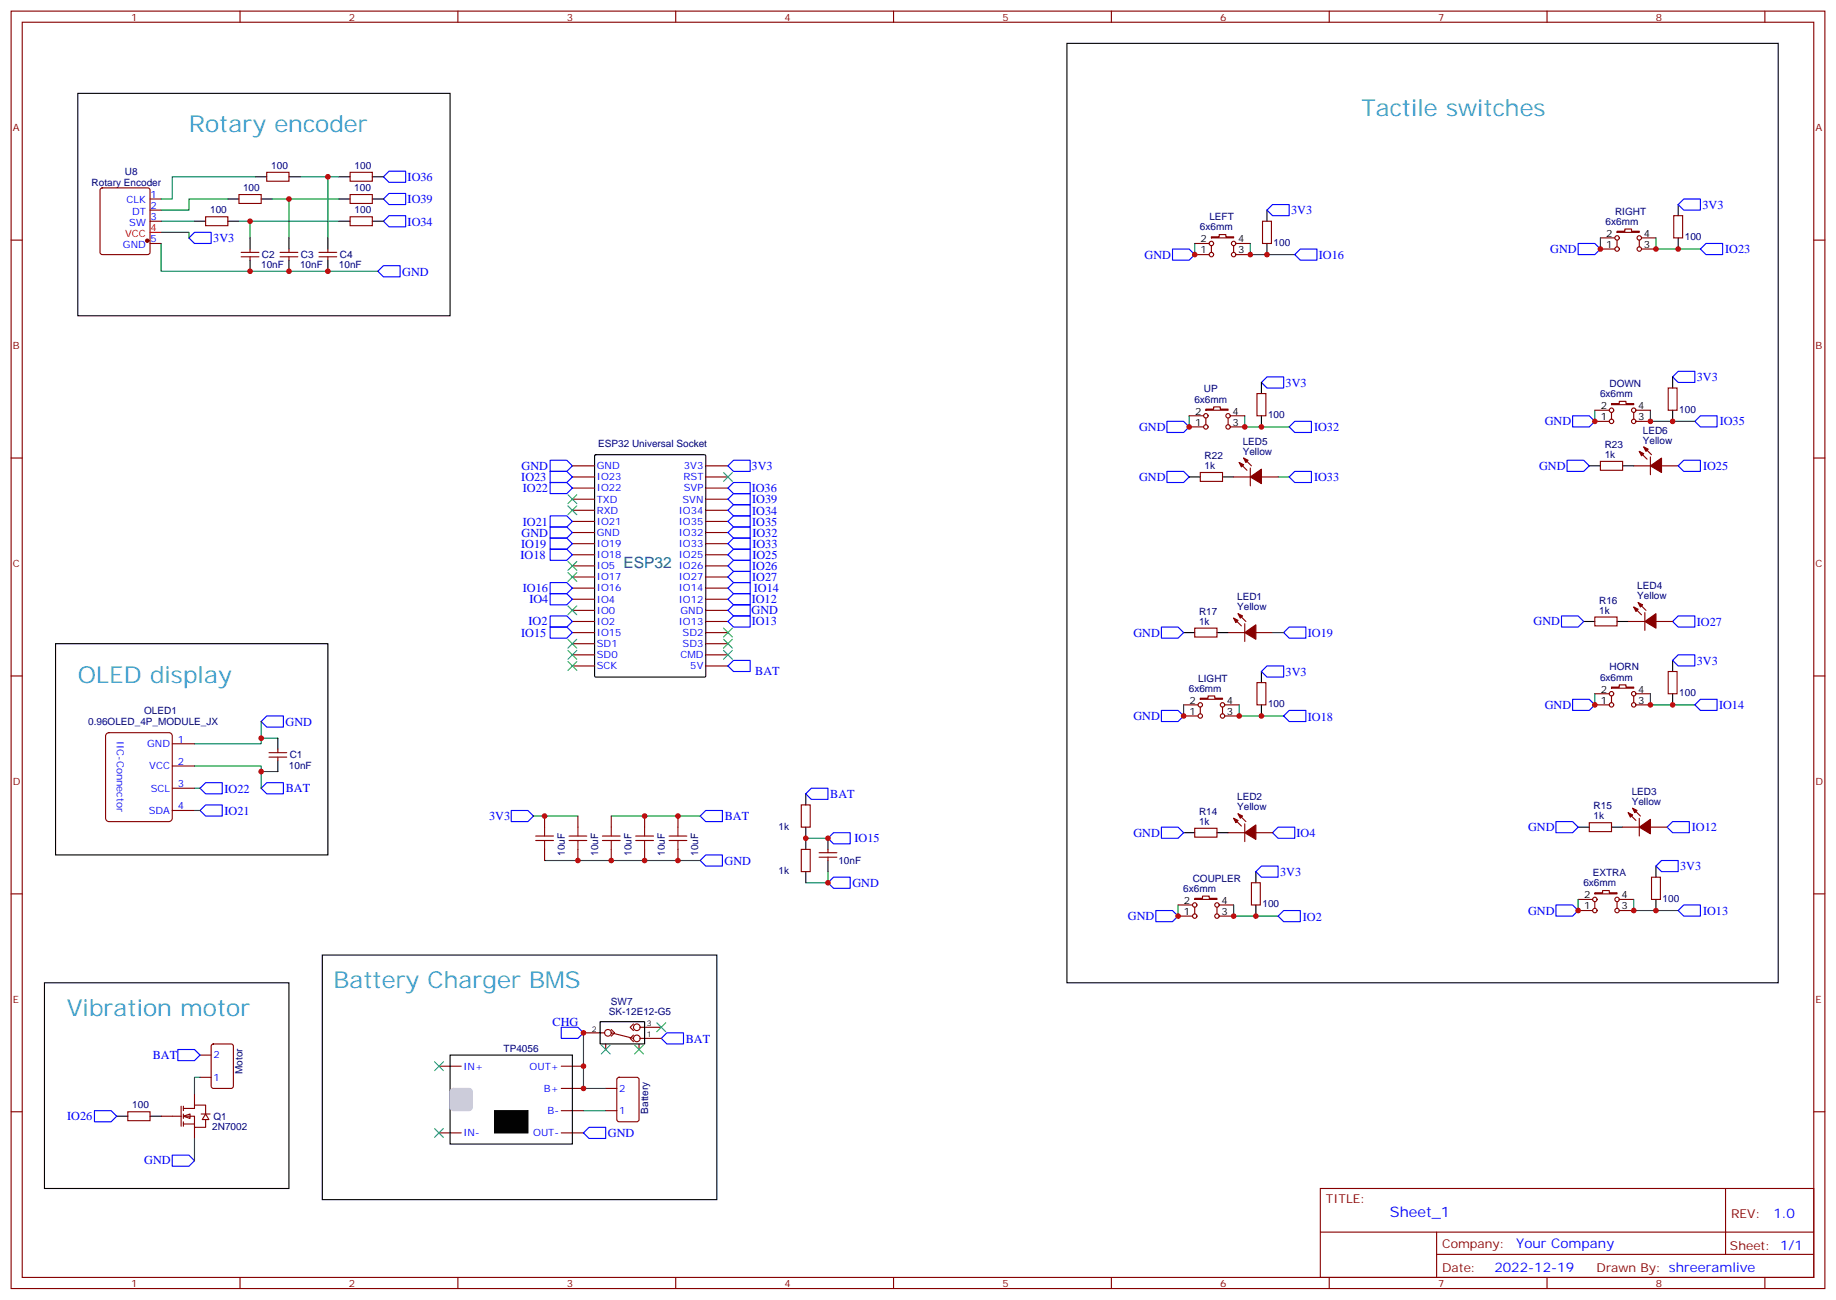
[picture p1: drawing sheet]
<svg xmlns="http://www.w3.org/2000/svg" width="583mm" height="413mm" viewBox="0 0 583 413" stroke-linecap="round" stroke-linejoin="round" font-family="sans-serif">
<g fill="none" stroke="#870000" stroke-width=".35">
<path d="M3.5 3.5h575.8v405.4h-575.8zM7.1 7.1h568.6v398.2h-568.6zM76.2 3.5v3.6M145.3 3.5v3.6M214.5 3.5v3.6M283.6 3.5v3.6M352.8 3.5v3.6M421.9 3.5v3.6M491.1 3.5v3.6M560.2 3.5v3.6M32 59.8l.5-.2h14.4l.5 .2 .2 .5v19.8l-.2 .5-.5 .2h-14.4l-.5-.2-.3-.5v-19.8zM84.7 54.7h7v2.8h-7z"/>
<path d="M111.1 54.7h7.1v2.8h-7.1zM3.5 76.2h3.6M47.6 63.1h3.6M47.6 70.2h3.6M47.6 66.7h3.6M47.6 77.3h3.6M65.3 68.8h7v2.8h-7zM75.8 61.7h7.1v2.9h-7.1zM79.4 79v1.1M91.7 79v1.1M104.1 79v1.1M111.1 61.7h7.1v2.9h-7.1z"/>
<path d="M111.1 68.8h7.1v2.8h-7.1zM379.2 77.3h4.6M384.5 75.1h2.5v-.7h2.1v.7h2.5v.4h-7.1zM384.5 78v2.1M391.6 78v2.1M392.3 77.3h4.6M400.8 70.2h2.8v7.1h-2.8zM508 79h4.6M508 75.5h4.6M513.3 73.4h2.5v-.7h2.1v.7h2.4v.3h-7zM513.3 76.2v2.1M520.3 76.2v2.1"/>
<path d="M521.1 79h4.5M521.1 75.5h4.5M531.3 68.4h2.8v7.1h-2.8zM575.7 76.2h3.6M76.6 81.5h5.6M76.6 80.1h5.6M79.4 81.5v1.1M88.9 81.5h5.6M88.9 80.1h5.6M91.7 81.5v1.1M101.2 81.5h5.7M101.2 80.1h5.7"/>
<path d="M104.1 81.5v1.1M379.2 80.8h4.6M392.3 80.8h4.6M3.5 145.3h3.6M181.7 147.8h7M181.7 151.3h7M181.7 154.9h7M181.7 158.4h7M224 147.8h7.1M224 151.3h7.1M224 154.9h7.1M224 158.4h7.1"/>
<path d="M575.7 145.3h3.6M181.7 161.9h7M181.7 165.5h7M181.7 169h7M181.7 172.5h7M181.7 176h7M181.7 179.6h7M224 161.9h7.1M224 165.5h7.1M224 169h7.1M224 172.5h7.1M224 176h7.1"/>
<path d="M224 179.6h7.1M181.7 183.1h7M181.7 186.6h7M181.7 190.1h7M181.7 193.7h7M181.7 197.2h7M224 183.1h7.1M224 186.6h7.1M224 190.1h7.1M224 193.7h7.1M224 197.2h7.1M3.5 214.5h3.6"/>
<path d="M181.7 200.7h7M181.7 204.3h7M181.7 207.8h7M181.7 211.3h7M224 200.7h7.1M224 204.3h7.1M224 207.8h7.1M224 211.3h7.1M399 216.6h2.8v7.1h-2.8zM511.5 218h2.5v-.7h2.1v.7h2.5v.4h-7.1zM529.5 213.1h2.8v7h-2.8zM575.7 214.5h3.6"/>
<path d="M33.7 232.9l.9-.4h19l.9 .4 .2 .6v26.1l-.5 .9-.6 .2h-19l-.9-.5-.2-.6v-26.1zM54.7 236h7M85.4 238.8h5.6M88.2 237.8v1M375.7 227.2h4.6M375.7 223.7h4.6M381 221.5h2.5v-.7h2.1v.7h2.5v.4h-7.1zM381 224.4v2.1M388.1 224.4v2.1M388.8 227.2h4.5M388.8 223.7h4.5M506.2 223.7h4.6"/>
<path d="M506.2 220.1h4.6M511.5 220.8v2.2M518.6 220.8v2.2M519.3 223.7h4.6M519.3 220.1h4.6M54.7 257.2h7M54.7 250.1h7M54.7 243.1h7M85.4 240.2h5.6M88.2 240.2v1.1M524.2 278.3h2.8v7.1h-2.8zM3.5 283.6h3.6"/>
<path d="M373.9 290.7h4.6M373.9 287.2h4.6M379.2 285h2.5v-.7h2.1v.7h2.5v.4h-7.1zM379.2 287.9v2.1M386.3 287.9v2.1M387 290.7h4.6M387 287.2h4.6M397.2 280.1h2.8v7.1h-2.8zM500.9 288.9h4.6M500.9 285.4h4.6M506.2 283.3h2.5v-.7h2.1v.7h2.5v.3h-7.1zM506.2 286.1v2.1"/>
<path d="M513.3 286.1v2.1M514 288.9h4.6M514 285.4h4.6M575.7 283.6h3.6M139.3 338.3h7.1M178.2 338.3h7M3.5 352.8h3.6M139.3 359.5h7.1M178.2 359.5h7M178.2 345.4h7M178.2 352.4h7M192.3 345.4h3.5"/>
<path d="M192.3 352.4h3.5M196 342l.5-.2h5.6l.7 .5v12.9l-.4 .7-5.9 .1-.7-.5v-13zM575.7 352.8h3.6M419.1 377.1h156.6v28.2h-156.6zM547.7 377.1v20.9M419.1 391h156.5M456 398h119.6M456 391v14.1M76.2 405.3v3.6M145.3 405.3v3.6M214.5 405.3v3.6M283.6 405.3v3.6"/>
<path d="M352.8 405.3v3.6M421.9 405.3v3.6M491.1 405.3v3.6M560.2 405.3v3.6"/>
<circle cx="384.5" cy="77.3" r=".71"/>
<circle cx="391.6" cy="77.3" r=".71"/>
<circle cx="513.3" cy="79" r=".71"/>
<circle cx="513.3" cy="75.5" r=".71"/>
<circle cx="520.3" cy="79" r=".71"/>
<circle cx="520.3" cy="75.5" r=".71"/>
<circle cx="384.5" cy="80.8" r=".71"/>
<circle cx="391.6" cy="80.8" r=".71"/>
<circle cx="381" cy="227.2" r=".71"/>
<circle cx="381" cy="223.7" r=".71"/>
<circle cx="388.1" cy="227.2" r=".71"/>
<circle cx="388.1" cy="223.7" r=".71"/>
<circle cx="511.5" cy="220.1" r=".71"/>
<circle cx="511.5" cy="223.7" r=".71"/>
<circle cx="518.6" cy="223.7" r=".71"/>
<circle cx="518.6" cy="220.1" r=".71"/>
<circle cx="379.2" cy="287.2" r=".71"/>
<circle cx="379.2" cy="290.7" r=".71"/>
<circle cx="386.3" cy="290.7" r=".71"/>
<circle cx="386.3" cy="287.2" r=".71"/>
<circle cx="506.2" cy="288.9" r=".71"/>
<circle cx="506.2" cy="285.4" r=".71"/>
<circle cx="513.3" cy="285.4" r=".71"/>
<circle cx="513.3" cy="288.9" r=".71"/>
</g>
<g fill="none" stroke="#00f" stroke-width=".35">
<path d="M123.5 54.3h5.3v3.6h-5.3l-1.8-1.8zM61.7 73.7h5.3v3.6h-5.3l-1.7-1.8zM121.7 63.1l1.8-1.7h5.3v3.5h-5.3zM121.7 70.2l1.8-1.8h5.3v3.6h-5.3zM372.2 79h5.3l1.7 1.8-1.7 1.8h-5.3zM402.2 66.7l1.7-1.8h5.3v3.5h-5.3zM500.9 77.3h5.3l1.8 1.7-1.8 1.8h-5.3zM532.7 64.9l1.8-1.8h5.3v3.6h-5.3zM121.7 84.3h5.3v3.5h-5.3l-1.8-1.7zM411 80.8l1.7-1.8h5.3v3.6h-5.3zM174.6 146.1h5.3l1.8 1.7-1.8 1.8h-5.3zM232.8 209.6h5.3v3.5h-5.3l-1.7-1.8z"/>
<path d="M400.4 213.1l1.8-1.8h5.3v3.5h-5.3zM530.9 209.6l1.8-1.8h5.3v3.5h-5.3zM82.9 229l1.8-1.8h5.3v3.5h-5.3zM368.7 225.4h5.2l1.8 1.8-1.8 1.8h-5.2zM499.2 221.9h5.3l1.7 1.8-1.7 1.7h-5.3zM538 223.7l1.8-1.8h5.2v3.5h-5.2zM63.5 250.1l1.8-1.7h5.3v3.5h-5.3zM63.5 257.2l1.8-1.8h5.3v3.5h-5.3zM82.9 250.1l1.8-1.7h5.3v3.5h-5.3zM398.6 276.6l1.8-1.8h5.3v3.5h-5.3zM405.7 262.5h5.3v3.5h-5.3l-1.8-1.8zM525.6 274.8l1.8-1.7h5.3v3.5h-5.3z"/>
<path d="M366.9 288.9h5.3l1.7 1.8-1.7 1.8h-5.3zM493.9 287.2h5.3l1.7 1.7-1.7 1.8h-5.3zM209.9 329.5l1.8-1.8h5.3v3.6h-5.3zM185.2 359.5l1.8-1.8h5.3v3.5h-5.3z"/>
</g>
<circle cx="46.7" cy="76.4" r=".53" fill="#870000" stroke="#870000" stroke-width=".35"/>
<path d="M47.6 73.7h3.6" fill="none" stroke="#f00" stroke-width=".35"/>
<g fill="none" stroke="#000" stroke-width=".35">
<path d="M338.7 13.8h225.7v298.1h-225.7zM24.7 29.6h118.2v70.6h-118.2zM81.1 56.1h3.6M91.7 56.1h3.5M107.6 56.1h3.5M118.2 56.1h3.5M61.7 70.2h3.6M72.3 63.1h3.5M72.3 70.2h3.5M79.4 75.5v3.5M82.9 63.1h3.5M91.7 75.5v3.5"/>
<path d="M104.1 75.5v3.5M107.6 63.1h3.5M107.6 70.2h3.5M118.2 63.1h3.5M118.2 70.2h3.5M402.2 66.7v3.5M402.2 77.3v3.5M532.7 64.9v3.5M532.7 75.5v3.5M79.4 82.6v3.5M91.7 82.6v3.5M104.1 82.6v3.5"/>
<path d="M188.8 144.5l.3-.2h34.6l.3 .2v70l-.2 .3h-34.7l-.3-.1zM17.6 204.3h86.5v67h-86.5zM400.4 213.1v3.5M530.9 209.6v3.5M88.2 234.2v3.6M400.4 223.7v3.5M530.9 220.1v3.6M88.2 241.3v3.5M398.6 276.6v3.5M525.6 274.8v3.5M398.6 287.2v3.5M525.6 285.4v3.5"/>
<path d="M102.3 303h125.2v77.6h-125.2zM142.9 334.8h38.8v28.2h-38.8z"/>
</g>
<path d="M143.1 345.8l.8-.4h5l.6 .2 .4 .8v5l-.2 .6-.8 .4h-5l-.6-.2-.4-.8v-5z" fill="#ccc" stroke="#ccc" stroke-width=".35"/>
<path d="M157 352.4h10.6v7.1h-10.6z" fill="#000" stroke="#000" stroke-width=".35"/>
<g fill="none" stroke="#008700" stroke-width=".35">
<path d="M81.1 56.1h-26.4v7h-3.5M95.2 56.1h12.4M104.1 56.1v19.4M51.2 77.3v8.8h68.7M51.2 73.7h8.8v1.8M51.2 70.2h10.5M72.3 63.1h-12.3v3.6h-8.8M75.8 70.2h31.8M79.4 70.2v5.3M86.4 63.1h21.2M91.7 63.1v12.4M379.2 77.3v3.5"/>
<path d="M396.9 77.3v3.5h14.1M508 75.5v3.5M525.6 75.5v3.5h14.2M82.9 229v7h-21.2M82.9 234.2h5.3M375.7 223.7v3.5M393.3 223.7v3.5h14.2M506.2 220.1v3.6M523.9 220.1v3.6h14.1M61.7 243.1h21.2v7M61.7 257.2h1.8M61.7 250.1h1.8"/>
<path d="M82.9 244.8h5.3M373.9 287.2v3.5M391.6 287.2v3.5h14.1M500.9 285.4v3.5M518.6 285.4v3.5h14.1M185.2 338.3v7.1h7.1"/>
</g>
<path d="M229.7 149.9l2.8 2.9M232.5 149.9l-2.8 2.9" fill="none" stroke="#3c3" stroke-width=".35"/>
<g fill="#fff" stroke="#870000" stroke-width=".35">
<path d="M58.2 354.2l2.1-.7v1.4z"/>
<path d="M65.3 353.5l1 1.7h-2.1z"/>
</g>
<g fill="none" stroke="#870000" stroke-width=".35">
<path d="M377.5 135.5h4.6M377.5 131.9h4.6M382.8 129.8h2.4v-.7h2.1v.7h2.5v.4h-7zM382.8 132.6v2.2M389.8 132.6v2.2M390.5 135.5h4.6M390.5 131.9h4.6M399 124.9h2.8v7h-2.8zM506.2 133.7h4.6M506.2 130.2h4.6M511.5 128.1h2.5v-.7h2.1v.7h2.5v.3h-7.1zM511.5 130.9v2.1"/>
<path d="M518.6 130.9v2.1M519.3 133.7h4.6M519.3 130.2h4.6M529.5 123.1h2.8v7.1h-2.8zM381 149.9h7.1v2.9h-7.1zM391.6 151.3h5.3M393.3 146.8l2.5 2.4M394.8 145.3l2.4 2.5M396.9 148.5v5.7M400.4 151.3h5.3M508 146.4h7.1v2.8h-7.1zM518.6 147.8h5.3"/>
<path d="M520.3 143.2l2.5 2.5M521.8 141.8l2.4 2.5M523.9 145v5.6M527.4 147.8h5.3M379.2 199.3h7.1v2.8h-7.1zM391.6 196.1l2.5 2.5M393 194.7l2.5 2.5M395.1 197.9v5.7M506.2 195.8h7.1v2.8h-7.1zM516.8 197.2h5.3M518.6 192.6l2.5 2.5M520 191.2l2.5 2.5"/>
<path d="M522.1 194.4v5.6M525.6 197.2h5.3M389.8 200.7h5.3M398.6 200.7h5.3M172.9 258.9v3.6M183.4 258.9v3.6M194 258.9v3.6M204.6 258.9v3.6M215.2 258.9v3.6M254.4 255.4h2.8v7.1h-2.8zM391.6 259.6l2.5 2.5M393 258.2l2.5 2.5"/>
<path d="M516.8 257.9l2.5 2.5M518.2 256.5l2.5 2.4M520.3 259.6v5.7M172.9 269.5v3.6M183.4 269.5v3.6M194 269.5v3.6M204.6 269.5v3.6M215.2 269.5v3.6M254.4 269.5h2.8v7.1h-2.8zM260 272h5.6M260 270.6h5.6M262.8 269.5v1.1"/>
<path d="M262.8 272v1.1M379.2 262.8h7.1v2.8h-7.1zM389.8 264.2h5.3M395.1 261.4v5.7M398.6 264.2h5.3M504.5 261.1h7v2.8h-7zM515.1 262.5h5.2M523.9 262.5h5.3M63.5 334.8h3.5M67.3 331.5l.4-.2h5.7l.6 .4 .1 13-.5 .6-5.9 .1-.6-.5-.1-12.9zM185.2 327.7h6.7M192.3 331.3v1.7"/>
<path d="M194 326.7l1.1 1-1.1 1.1M194 327.7l7.1 1.8M201.1 328.4l-1.1 1.1 1.1 1.1M201.1 324.9l-1.1 1.1 1.1 1M202.8 331.3v1.7M203.2 329.5h6.7M203.2 326h6.7M40.6 352.8h7v2.8h-7zM51.2 354.2h6.3M57.5 351v6.4M58.2 351.7h3.5v-1h3.6v2.8M58.2 354.2h3.5v3.5h3.6v-2.5"/>
<path d="M58.2 356.7h3.5M58.2 351v1.4M58.2 353.5v1.4M58.2 356v1.4M61.7 347.1v3.6M61.7 357.7v3.5M63.5 341.8h3.5M63.9 353.5h2.8"/>
<circle cx="382.8" cy="135.5" r=".71"/>
<circle cx="382.8" cy="131.9" r=".71"/>
<circle cx="389.8" cy="135.5" r=".71"/>
<circle cx="389.8" cy="131.9" r=".71"/>
<circle cx="511.5" cy="130.2" r=".71"/>
<circle cx="511.5" cy="133.7" r=".71"/>
<circle cx="518.6" cy="130.2" r=".71"/>
<circle cx="518.6" cy="133.7" r=".71"/>
<circle cx="193" cy="327.7" r="1.06"/>
<circle cx="202.1" cy="329.5" r="1.06"/>
<circle cx="202.1" cy="326" r="1.06"/>
</g>
<g fill="none" stroke="#000" stroke-width=".35">
<path d="M530.9 119.6v3.5M400.4 121.4v3.5M400.4 131.9v3.6M530.9 130.2v3.5M377.5 151.3h3.5M388.1 151.3h3.5M504.5 147.8h3.5M515.1 147.8h3.5M502.7 197.2h3.5M513.3 197.2h3.5M375.7 200.7h3.5M386.3 200.7h3.5"/>
<path d="M255.8 251.9v3.5M255.8 262.5v7M255.8 276.6v3.5M262.8 266v3.5M262.8 273.1v3.5M375.7 264.2h3.5M386.3 264.2h3.5M500.9 262.5h3.6M511.5 262.5h3.6M14.1 311.9h77.6v65.2h-77.6zM190.5 324.2h14.1v7.1h-14.1zM37 354.2h3.6"/>
<path d="M47.6 354.2h3.6"/>
</g>
<g fill="none" stroke="#00f" stroke-width=".35">
<path d="M541.5 77.3h5.3v3.5h-5.3l-1.7-1.8zM532.7 117.8h5.3v3.6h-5.3l-1.8-1.8zM370.4 133.7h5.3l1.8 1.8-1.8 1.7h-5.3zM400.4 121.4l1.8-1.8h5.3v3.5h-5.3zM409.2 135.5l1.8-1.8h5.3v3.5h-5.3zM499.2 131.9h5.3l1.7 1.8-1.7 1.8h-5.3zM538 133.7l1.8-1.8h5.2v3.6h-5.2zM174.6 153.1h5.3l1.8 1.8-1.8 1.7h-5.3zM174.6 149.6h5.3l1.8 1.7-1.8 1.8h-5.3zM231.1 158.4l1.7-1.8h5.3v3.6h-5.3zM232.8 153.1h5.3v3.5h-5.3l-1.7-1.7zM232.8 146.1h5.3v3.5h-5.3l-1.7-1.8z"/>
<path d="M370.4 149.6h5.3l1.8 1.7-1.8 1.8h-5.3zM409.2 151.3l1.8-1.7h5.3v3.5h-5.3zM497.4 146.1h5.3l1.8 1.7-1.8 1.8h-5.3zM532.7 147.8l1.8-1.7h5.3v3.5h-5.3zM174.6 167.2h5.3l1.8 1.8-1.8 1.7h-5.3zM174.6 163.7h5.3l1.8 1.8-1.8 1.7h-5.3zM174.6 174.3h5.3l1.8 1.7-1.8 1.8h-5.3zM174.6 170.7h5.3l1.8 1.8-1.8 1.8h-5.3zM231.1 165.5l1.7-1.8h5.3v3.5h-5.3zM231.1 161.9l1.7-1.7h5.3v3.5h-5.3zM231.1 179.6l1.7-1.8h5.3v3.5h-5.3zM231.1 176l1.7-1.7h5.3v3.5h-5.3z"/>
<path d="M231.1 172.5l1.7-1.8h5.3v3.6h-5.3zM232.8 167.2h5.3v3.5h-5.3l-1.7-1.7zM174.6 188.4h5.3l1.8 1.7-1.8 1.8h-5.3zM174.6 195.4h5.3l1.8 1.8-1.8 1.8h-5.3zM174.6 184.9h5.3l1.8 1.7-1.8 1.8h-5.3zM174.6 199h5.3l1.8 1.7-1.8 1.8h-5.3zM231.1 183.1l1.7-1.8h5.3v3.6h-5.3zM232.8 195.4h5.3v3.6h-5.3l-1.7-1.8zM232.8 191.9h5.3v3.5h-5.3l-1.7-1.7zM232.8 188.4h5.3v3.5h-5.3l-1.7-1.8zM232.8 184.9h5.3v3.5h-5.3l-1.7-1.8zM368.7 199h5.2l1.8 1.7-1.8 1.8h-5.2z"/>
<path d="M409.2 199h5.3v3.5h-5.3l-1.7-1.8zM495.7 195.4h5.2l1.8 1.8-1.8 1.8h-5.2zM532.7 195.4h5.3v3.6h-5.3l-1.8-1.8zM409.2 225.4h5.3v3.6h-5.3l-1.7-1.8zM162.3 257.2h5.3l1.7 1.7-1.7 1.8h-5.3zM224 257.2h5.3v3.5h-5.3l-1.8-1.8zM255.8 251.9l1.7-1.8h5.3v3.5h-5.3zM222.2 273.1l1.8-1.8h5.3v3.5h-5.3zM262.8 266l1.8-1.8h5.3v3.6h-5.3zM368.7 262.5h5.2l1.8 1.7-1.8 1.8h-5.2zM493.9 260.7h5.3l1.7 1.8-1.7 1.7h-5.3zM529.2 262.5l1.7-1.8h5.3v3.5h-5.3z"/>
<path d="M262.8 280.1l1.8-1.8h5.3v3.6h-5.3zM407.5 288.9h5.2v3.6h-5.2l-1.8-1.8zM532.7 288.9l1.8-1.7h5.3v3.5h-5.3zM56.4 333h5.3l1.8 1.8-1.8 1.8h-5.3zM178.2 326h5.2l1.8 1.7-1.8 1.8h-5.2zM30 352.4h5.3l1.7 1.8-1.7 1.8h-5.3zM54.7 366.5h5.3l1.7 1.8-1.7 1.8h-5.3z"/>
</g>
<g fill="none" stroke="#008700" stroke-width=".35">
<path d="M377.5 131.9v3.6M395.1 131.9v3.6h14.1M506.2 130.2v3.5M523.9 130.2v3.5h14.1M405.7 151.3h3.5M403.9 200.7h3.6M169.3 258.9h14.1M194 258.9h28.2M172.9 273.1h49.3M255.8 266h7M262.8 276.6v3.5h-7M185.2 327.7v10.6"/>
<path d="M63.5 341.8h-1.8v5.3M185.2 352.4h7.1M61.7 361.2v7.1"/>
</g>
<g fill="none" stroke="#3c3" stroke-width=".35">
<path d="M180.3 157l2.8 2.8M183.1 157l-2.8 2.8M180.3 160.5l2.8 2.8M180.3 178.2l2.8 2.8M183.1 160.5l-2.8 2.8M183.1 178.2l-2.8 2.8M180.3 192.3l2.8 2.8M180.3 181.7l2.8 2.8M183.1 192.3l-2.8 2.8M183.1 181.7l-2.8 2.8M229.7 199.3l2.8 2.8M232.5 199.3l-2.8 2.8"/>
<path d="M180.3 209.9l2.8 2.8M180.3 206.4l2.8 2.8M180.3 202.8l2.8 2.9M183.1 209.9l-2.8 2.8M183.1 206.4l-2.8 2.8M183.1 202.8l-2.8 2.9M229.7 206.4l2.8 2.8M229.7 202.8l2.8 2.9M232.5 206.4l-2.8 2.8M232.5 202.8l-2.8 2.9M137.9 336.9l2.9 2.8M140.8 336.9l-2.9 2.8"/>
<path d="M190.9 331.6l2.8 2.8M193.7 331.6l-2.8 2.8M201.4 331.6l2.9 2.8M204.3 331.6l-2.9 2.8M208.5 324.6l2.8 2.8M211.3 324.6l-2.8 2.8M137.9 358.1l2.9 2.8M140.8 358.1l-2.9 2.8"/>
</g>
<g fill="#870000" stroke="#870000" stroke-width=".35">
<path d="M391.6 259.6l1.4 .8-.7 .7z"/>
<path d="M393 258.2l1.4 .7-.7 .7z"/>
<path d="M395.1 264.2l3.5-2.4v4.5z"/>
<path d="M516.8 257.9l1.4 .7-.7 .7z"/>
<path d="M518.2 256.5l1.4 .7-.7 .7z"/>
<path d="M520.3 262.5l3.6-2.5v4.6z"/>
<path d="M518.6 192.6l1.4 .7-.7 .7z"/>
<path d="M520 191.2l1.4 .7-.7 .7z"/>
<path d="M522.1 197.2l3.5-2.5v4.6z"/>
<path d="M391.6 196.1l1.4 .8-.7 .7z"/>
<path d="M393 194.7l1.4 .7-.7 .7z"/>
<path d="M395.1 200.7l3.5-2.4v4.5z"/>
<path d="M393.3 146.8l1.5 .7-.7 .7z"/>
<path d="M394.8 145.3l1.4 .8-.7 .7z"/>
<path d="M396.9 151.3l3.5-2.4v4.6z"/>
<path d="M520.3 143.2l1.5 .7-.7 .7z"/>
<path d="M521.8 141.8l1.4 .7-.7 .7z"/>
<path d="M523.9 147.8l3.5-2.5v4.6z"/>
</g>
<g fill="none" stroke="#a10000" stroke-width=".35">
<path d="M170 266.7h5.7M170 265.3h5.7M172.9 262.5v2.8M172.9 266.7v2.8M180.6 266.7h5.7M180.6 265.3h5.7M183.4 262.5v2.8M183.4 266.7v2.8M191.2 266.7h5.6M191.2 265.3h5.6M194 262.5v2.8M194 266.7v2.8"/>
<path d="M201.8 266.7h5.6M201.8 265.3h5.6M204.6 262.5v2.8M204.6 266.7v2.8M212.4 266.7h5.6M212.4 265.3h5.6M215.2 262.5v2.8M215.2 266.7v2.8"/>
</g>
<g fill="#c00">
<circle cx="82.9" cy="234.2" r=".88"/>
<circle cx="82.9" cy="244.8" r=".88"/>
<circle cx="79.4" cy="70.2" r=".88"/>
<circle cx="104.1" cy="56.1" r=".88"/>
<circle cx="91.7" cy="63.1" r=".88"/>
<circle cx="79.4" cy="86.1" r=".88"/>
<circle cx="91.7" cy="86.1" r=".88"/>
<circle cx="104.1" cy="86.1" r=".88"/>
<circle cx="523.9" cy="223.7" r=".88"/>
<circle cx="530.9" cy="223.7" r=".88"/>
<circle cx="393.3" cy="227.2" r=".88"/>
<circle cx="400.4" cy="227.2" r=".88"/>
<circle cx="518.6" cy="288.9" r=".88"/>
<circle cx="525.6" cy="288.9" r=".88"/>
<circle cx="391.6" cy="290.7" r=".88"/>
<circle cx="398.6" cy="290.7" r=".88"/>
<circle cx="396.9" cy="80.8" r=".88"/>
<circle cx="402.2" cy="80.8" r=".88"/>
<circle cx="525.6" cy="79" r=".88"/>
<circle cx="532.7" cy="79" r=".88"/>
<circle cx="379.2" cy="80.8" r=".88"/>
<circle cx="375.7" cy="227.2" r=".88"/>
<circle cx="506.2" cy="223.7" r=".88"/>
<circle cx="508" cy="79" r=".88"/>
<circle cx="373.9" cy="290.7" r=".88"/>
<circle cx="500.9" cy="288.9" r=".88"/>
<circle cx="506.2" cy="133.7" r=".88"/>
<circle cx="377.5" cy="135.5" r=".88"/>
<circle cx="530.9" cy="133.7" r=".88"/>
<circle cx="523.9" cy="133.7" r=".88"/>
<circle cx="400.4" cy="135.5" r=".88"/>
<circle cx="395.1" cy="135.5" r=".88"/>
<circle cx="194" cy="273" r=".88"/>
<circle cx="204.6" cy="273" r=".88"/>
<circle cx="215.2" cy="273" r=".88"/>
<circle cx="255.8" cy="266" r=".88"/>
<circle cx="262.8" cy="266" r=".88"/>
<circle cx="262.8" cy="280.1" r=".88"/>
<circle cx="185.2" cy="338.3" r=".88"/>
<circle cx="185.2" cy="345.4" r=".88"/>
<circle cx="185.2" cy="327.7" r=".88"/>
<circle cx="204.6" cy="258.9" r=".88"/>
<circle cx="215.2" cy="258.9" r=".88"/>
<circle cx="183.4" cy="273" r=".88"/>
<circle cx="172.9" cy="258.9" r=".88"/>
</g>
<g font-size="7.4" fill="#39c">
<text x="60" y="42">Rotary encoder</text>
<text x="432.2" y="36.7">Tactile switches</text>
<text x="24.7" y="216.6">OLED display</text>
<text x="105.8" y="313.6">Battery Charger BMS</text>
<text x="21.2" y="322.4">Vibration motor</text>
</g>
<text font-size="4.9" fill="#069" x="197.9" y="180.2">ESP32</text>
<text font-size="4.6" fill="#00f" x="441.2" y="386.1">Sheet_1</text>
<g font-size="4.2" fill="#00f">
<text x="562.9" y="386.4">1.0</text>
<text x="481.3" y="395.9">Your Company</text>
<text x="474.4" y="403.7">2022-12-19</text>
</g>
<g font-size="3.9" fill="#00f">
<text x="129.4" y="57.4">IO36</text>
<text x="129.4" y="64.5">IO39</text>
<text x="129.4" y="71.6">IO34</text>
<text x="409.9" y="68">3V3</text>
<text x="540.4" y="66.3">3V3</text>
<text x="67.7" y="76.7">3V3</text>
<text x="363.3" y="82">GND</text>
<text x="418.6" y="82.1">IO16</text>
<text x="492.1" y="80.3">GND</text>
<text x="547.6" y="80.3">IO23</text>
<text x="127.7" y="87.4">GND</text>
<text x="408.1" y="122.7">3V3</text>
<text x="538.6" y="120.9">3V3</text>
<text x="361.6" y="136.7">GND</text>
<text x="417.1" y="136.8">IO32</text>
<text x="490.3" y="135">GND</text>
<text x="545.9" y="134.9">IO35</text>
<text x="165.6" y="149.2">GND</text>
<text x="238.6" y="149.2">3V3</text>
<text x="488.6" y="149.1">GND</text>
<text x="540.6" y="149.1">IO25</text>
<text x="165.5" y="152.6">IO23</text>
<text x="361.6" y="152.6">GND</text>
<text x="417.1" y="152.7">IO33</text>
<text x="166" y="156.2">IO22</text>
<text x="238.6" y="156.1">IO36</text>
<text x="238.8" y="159.7">IO39</text>
<text x="166" y="166.8">IO21</text>
<text x="238.8" y="166.8">IO35</text>
<text x="238.8" y="163.3">IO34</text>
<text x="165.4" y="173.8">IO19</text>
<text x="165.6" y="170.3">GND</text>
<text x="238.8" y="170.3">IO32</text>
<text x="238.8" y="173.8">IO33</text>
<text x="165.2" y="177.3">IO18</text>
<text x="238.8" y="177.3">IO25</text>
<text x="238.8" y="184.4">IO27</text>
<text x="238.8" y="180.8">IO26</text>
<text x="166" y="187.8">IO16</text>
<text x="168" y="191.5">IO4</text>
<text x="238.6" y="191.4">IO12</text>
<text x="239.3" y="187.9">IO14</text>
<text x="238.6" y="194.8">GND</text>
<text x="165.4" y="202">IO15</text>
<text x="167.8" y="198.4">IO2</text>
<text x="238.6" y="198.4">IO13</text>
<text x="359.8" y="202">GND</text>
<text x="415.1" y="202.2">IO19</text>
<text x="486.8" y="198.5">GND</text>
<text x="538.6" y="198.6">IO27</text>
<text x="239.7" y="214.3">BAT</text>
<text x="408.1" y="214.4">3V3</text>
<text x="538.6" y="210.9">3V3</text>
<text x="490.3" y="224.9">GND</text>
<text x="545.7" y="225">IO14</text>
<text x="90.6" y="230.3">GND</text>
<text x="359.8" y="228.4">GND</text>
<text x="415.1" y="228.7">IO18</text>
<text x="71.3" y="251.5">IO22</text>
<text x="90.7" y="251.4">BAT</text>
<text x="263.6" y="253.2">BAT</text>
<text x="71.3" y="258.5">IO21</text>
<text x="155.3" y="260.1">3V3</text>
<text x="230" y="260.3">BAT</text>
<text x="485" y="263.7">GND</text>
<text x="537" y="263.8">IO12</text>
<text x="271.3" y="267.3">IO15</text>
<text x="359.8" y="265.5">GND</text>
<text x="411.6" y="265.7">IO4</text>
<text x="230" y="274.4">GND</text>
<text x="270.6" y="281.4">GND</text>
<text x="406.3" y="277.9">3V3</text>
<text x="533.3" y="276.2">3V3</text>
<text x="358" y="291.9">GND</text>
<text x="413.6" y="292.3">IO2</text>
<text x="485" y="290.2">GND</text>
<text x="540.6" y="290.2">IO13</text>
<text x="175.4" y="325.5">CHG</text>
<text x="48.5" y="336">BAT</text>
<text x="217.7" y="330.8">BAT</text>
<text x="21.3" y="355.4">IO26</text>
<text x="193" y="360.8">GND</text>
<text x="45.8" y="369.5">GND</text>
</g>
<g font-size="3.9" fill="#800">
<text x="420.9" y="381.7">TITLE:</text>
<text x="549.5" y="386.4">REV:</text>
<text x="457.8" y="395.9">Company:</text>
<text x="549.1" y="396.5">Sheet: 1/1</text>
<text x="457.8" y="403.6">Date:</text>
<text x="506.8" y="403.7">Drawn By: shreeramlive</text>
</g>
<g font-size="3.2" fill="#800">
<text x="41.6" y="6.5">1</text>
<text x="110.8" y="6.5">2</text>
<text x="179.9" y="6.5">3</text>
<text x="249.1" y="6.5">4</text>
<text x="318.2" y="6.5">5</text>
<text x="387.3" y="6.5">6</text>
<text x="456.5" y="6.5">7</text>
<text x="525.6" y="6.5">8</text>
<text x="4.1" y="41.6">A</text>
<text x="576.3" y="41.6">A</text>
<text x="4.1" y="110.8">B</text>
<text x="576.3" y="110.8">B</text>
<text x="4.1" y="179.9">C</text>
<text x="576.3" y="179.9">C</text>
<text x="4.1" y="249.1">D</text>
<text x="576.3" y="249.1">D</text>
<text x="4.1" y="318.2">E</text>
<text x="576.3" y="318.2">E</text>
<text x="41.6" y="408.3">1</text>
<text x="110.8" y="408.3">2</text>
<text x="179.9" y="408.3">3</text>
<text x="249.1" y="408.3">4</text>
<text x="318.2" y="408.3">5</text>
<text x="387.3" y="408.3">6</text>
<text x="456.5" y="408.3">7</text>
<text x="525.6" y="408.3">8</text>
</g>
<g font-size="3.2" fill="#000080">
<text x="86.1" y="53.6">100</text>
<text x="112.6" y="53.6">100</text>
<text x="29.1" y="59">Rotary Encoder</text>
<text x="39.6" y="55.4">U8</text>
<text x="77.2" y="60.7">100</text>
<text x="112.4" y="60.7">100</text>
<text x="66.7" y="67.7">100</text>
<text x="112.6" y="67.7">100</text>
<text x="383.9" y="69.9">LEFT</text>
<text x="509.7" y="71.3">6x6mm</text>
<text x="512.6" y="68.1">RIGHT</text>
<text x="380.9" y="73.1">6x6mm</text>
<text x="534.8" y="76.3">100</text>
<text x="83.2" y="81.9">C2</text>
<text x="95.5" y="81.9">C3</text>
<text x="107.9" y="81.9">C4</text>
<text x="404.3" y="78">100</text>
<text x="82.9" y="85.1">10nF</text>
<text x="95.2" y="85.1">10nF</text>
<text x="107.6" y="85.1">10nF</text>
<text x="382.1" y="124.5">UP</text>
<text x="507.9" y="126">6x6mm</text>
<text x="510.9" y="122.8">DOWN</text>
<text x="379.1" y="127.8">6x6mm</text>
<text x="533" y="130.9">100</text>
<text x="402.5" y="132.7">100</text>
<text x="521.5" y="137.6">LED6</text>
<text x="189.9" y="141.9">ESP32 Universal Socket</text>
<text x="394.5" y="141.1">LED5</text>
<text x="509.4" y="142.2">R23</text>
<text x="521.5" y="140.8">Yellow</text>
<text x="382.4" y="148.9">1k</text>
<text x="382.4" y="145.7">R22</text>
<text x="394.5" y="144.3">Yellow</text>
<text x="509.4" y="145.3">1k</text>
<text x="392.7" y="190.5">LED1</text>
<text x="507.6" y="191.6">R16</text>
<text x="519.7" y="190.1">Yellow</text>
<text x="519.7" y="187">LED4</text>
<text x="380.6" y="195.1">R17</text>
<text x="392.7" y="193.7">Yellow</text>
<text x="507.6" y="194.7">1k</text>
<text x="380.6" y="198.3">1k</text>
<text x="507.9" y="216">6x6mm</text>
<text x="510.9" y="212.7">HORN</text>
<text x="377.4" y="219.5">6x6mm</text>
<text x="380.4" y="216.3">LIGHT</text>
<text x="533" y="220.9">100</text>
<text x="45.8" y="226.6">OLED1</text>
<text x="402.5" y="224.4">100</text>
<text x="28" y="230.1">0.96OLED_4P_MODULE_JX</text>
<text x="91.7" y="243.9">10nF</text>
<text x="92" y="240.7">C1</text>
<text x="392.7" y="257.2">Yellow</text>
<text x="392.7" y="254">LED2</text>
<text x="505.8" y="256.8">R15</text>
<text x="517.9" y="255.4">Yellow</text>
<text x="517.9" y="252.2">LED3</text>
<text x="247.1" y="263.2">1k</text>
<text x="380.6" y="261.8">1k</text>
<text x="380.6" y="258.6">R14</text>
<text x="505.8" y="260">1k</text>
<text x="179.3" y="271.5" transform="rotate(-90 179.3 271.5)">10uF</text>
<text x="189.8" y="271.5" transform="rotate(-90 189.8 271.5)">10uF</text>
<text x="200.4" y="271.5" transform="rotate(-90 200.4 271.5)">10uF</text>
<text x="211" y="271.5" transform="rotate(-90 211 271.5)">10uF</text>
<text x="221.6" y="271.5" transform="rotate(-90 221.6 271.5)">10uF</text>
<text x="266.1" y="274.2">10nF</text>
<text x="247.1" y="277.3">1k</text>
<text x="378.6" y="279.8">COUPLER</text>
<text x="502.6" y="281.2">6x6mm</text>
<text x="505.6" y="278">EXTRA</text>
<text x="375.6" y="283">6x6mm</text>
<text x="400.8" y="287.9">100</text>
<text x="527.8" y="286.2">100</text>
<text x="193.3" y="321.9">SK-12E12-G5</text>
<text x="193.9" y="318.8">SW7</text>
<text x="159.9" y="333.7">TP4056</text>
<text x="77" y="340.8" transform="rotate(-90 77 340.8)">Motor</text>
<text x="42" y="351.7">100</text>
<text x="205.7" y="353.3" transform="rotate(-90 205.7 353.3)">Battery</text>
<text x="67.4" y="358.4">2N7002</text>
<text x="67.7" y="355.2">Q1</text>
</g>
<g font-size="3.2" fill="#00f">
<text x="40.1" y="64.6">CLK</text>
<text x="47.8" y="62.8">1</text>
<text x="41" y="71.6">SW</text>
<text x="41.9" y="68.1">DT</text>
<text x="47.8" y="69.9">3</text>
<text x="47.8" y="66.3">2</text>
<text x="47.8" y="76.9">5</text>
<text x="39" y="78.7">GND</text>
<text x="189.4" y="148.9">GND</text>
<text x="217.1" y="148.9">3V3</text>
<text x="189.4" y="152.4">IO23</text>
<text x="189.4" y="155.9">IO22</text>
<text x="217" y="152.4">RST</text>
<text x="217.1" y="155.9">SVP</text>
<text x="189.4" y="159.5">TXD</text>
<text x="216.6" y="159.5">SVN</text>
<text x="189.4" y="163">RXD</text>
<text x="189.4" y="166.5">IO21</text>
<text x="215.4" y="163">IO34</text>
<text x="215.4" y="166.5">IO35</text>
<text x="189.4" y="170">GND</text>
<text x="189.4" y="173.6">IO19</text>
<text x="215.4" y="170">IO32</text>
<text x="215.4" y="173.6">IO33</text>
<text x="189.4" y="177.1">IO18</text>
<text x="215.4" y="177.1">IO25</text>
<text x="189.4" y="180.6">IO5</text>
<text x="189.4" y="184.2">IO17</text>
<text x="215.4" y="180.6">IO26</text>
<text x="215.4" y="184.2">IO27</text>
<text x="189.4" y="187.7">IO16</text>
<text x="189.4" y="191.2">IO4</text>
<text x="215.4" y="187.7">IO14</text>
<text x="215.4" y="191.2">IO12</text>
<text x="189.4" y="194.7">IO0</text>
<text x="216" y="194.7">GND</text>
<text x="189.4" y="198.3">IO2</text>
<text x="189.4" y="201.8">IO15</text>
<text x="215.4" y="198.3">IO13</text>
<text x="216.7" y="201.8">SD2</text>
<text x="189.4" y="205.3">SD1</text>
<text x="189.4" y="208.8">SD0</text>
<text x="216" y="208.8">CMD</text>
<text x="216.7" y="205.3">SD3</text>
<text x="189.4" y="212.4">SCK</text>
<text x="219.1" y="212.4">5V</text>
<text x="37.1" y="235.1" transform="rotate(90 37.1 235.1)">IIC-Connector</text>
<text x="46.7" y="237.1">GND</text>
<text x="56.4" y="235.7">1</text>
<text x="47.4" y="244.1">VCC</text>
<text x="56.4" y="242.7">2</text>
<text x="47.8" y="251.2">SCL</text>
<text x="56.4" y="249.8">3</text>
<text x="56.4" y="256.8">4</text>
<text x="47.2" y="258.2">SDA</text>
<text x="67.7" y="335.8">2</text>
<text x="147.1" y="339.4">IN+</text>
<text x="168.1" y="339.4">OUT+</text>
<text x="67.7" y="342.9">1</text>
<text x="172.7" y="346.4">B+</text>
<text x="196.5" y="346.4">2</text>
<text x="173.8" y="353.5">B-</text>
<text x="196.5" y="353.5">1</text>
<text x="147.1" y="360.5">IN-</text>
<text x="169.2" y="360.5">OUT-</text>
</g>
<g font-size="3.2" fill="#f00">
<text x="39.7" y="75.1">VCC</text>
<text x="47.8" y="73.4">4</text>
</g>
<g font-size="3.2">
<text x="381.1" y="76.9">2</text>
<text x="393" y="76.9">4</text>
<text x="509.9" y="75.1">2</text>
<text x="521.8" y="75.1">4</text>
<text x="381.1" y="80.4">1</text>
<text x="393" y="80.4">3</text>
<text x="509.9" y="78.7">1</text>
<text x="521.8" y="78.7">3</text>
<text x="379.3" y="131.6">2</text>
<text x="391.2" y="131.6">4</text>
<text x="508.1" y="129.8">2</text>
<text x="520" y="129.8">4</text>
<text x="379.3" y="135.1">1</text>
<text x="391.2" y="135.1">3</text>
<text x="508.1" y="133.4">1</text>
<text x="520" y="133.4">3</text>
<text x="508.1" y="219.8">2</text>
<text x="520" y="219.8">4</text>
<text x="377.6" y="226.8">1</text>
<text x="377.6" y="223.3">2</text>
<text x="389.5" y="226.8">3</text>
<text x="389.5" y="223.3">4</text>
<text x="508.1" y="223.3">1</text>
<text x="520" y="223.3">3</text>
<text x="375.8" y="286.8">2</text>
<text x="387.7" y="286.8">4</text>
<text x="502.8" y="285">2</text>
<text x="514.7" y="285">4</text>
<text x="375.8" y="290.3">1</text>
<text x="387.7" y="290.3">3</text>
<text x="502.8" y="288.6">1</text>
<text x="514.7" y="288.6">3</text>
</g>
<g font-size="2.5">
<text x="187.9" y="327.4">2</text>
<text x="205.3" y="329.1">1</text>
<text x="205.3" y="325.6">3</text>
</g>
</svg>
